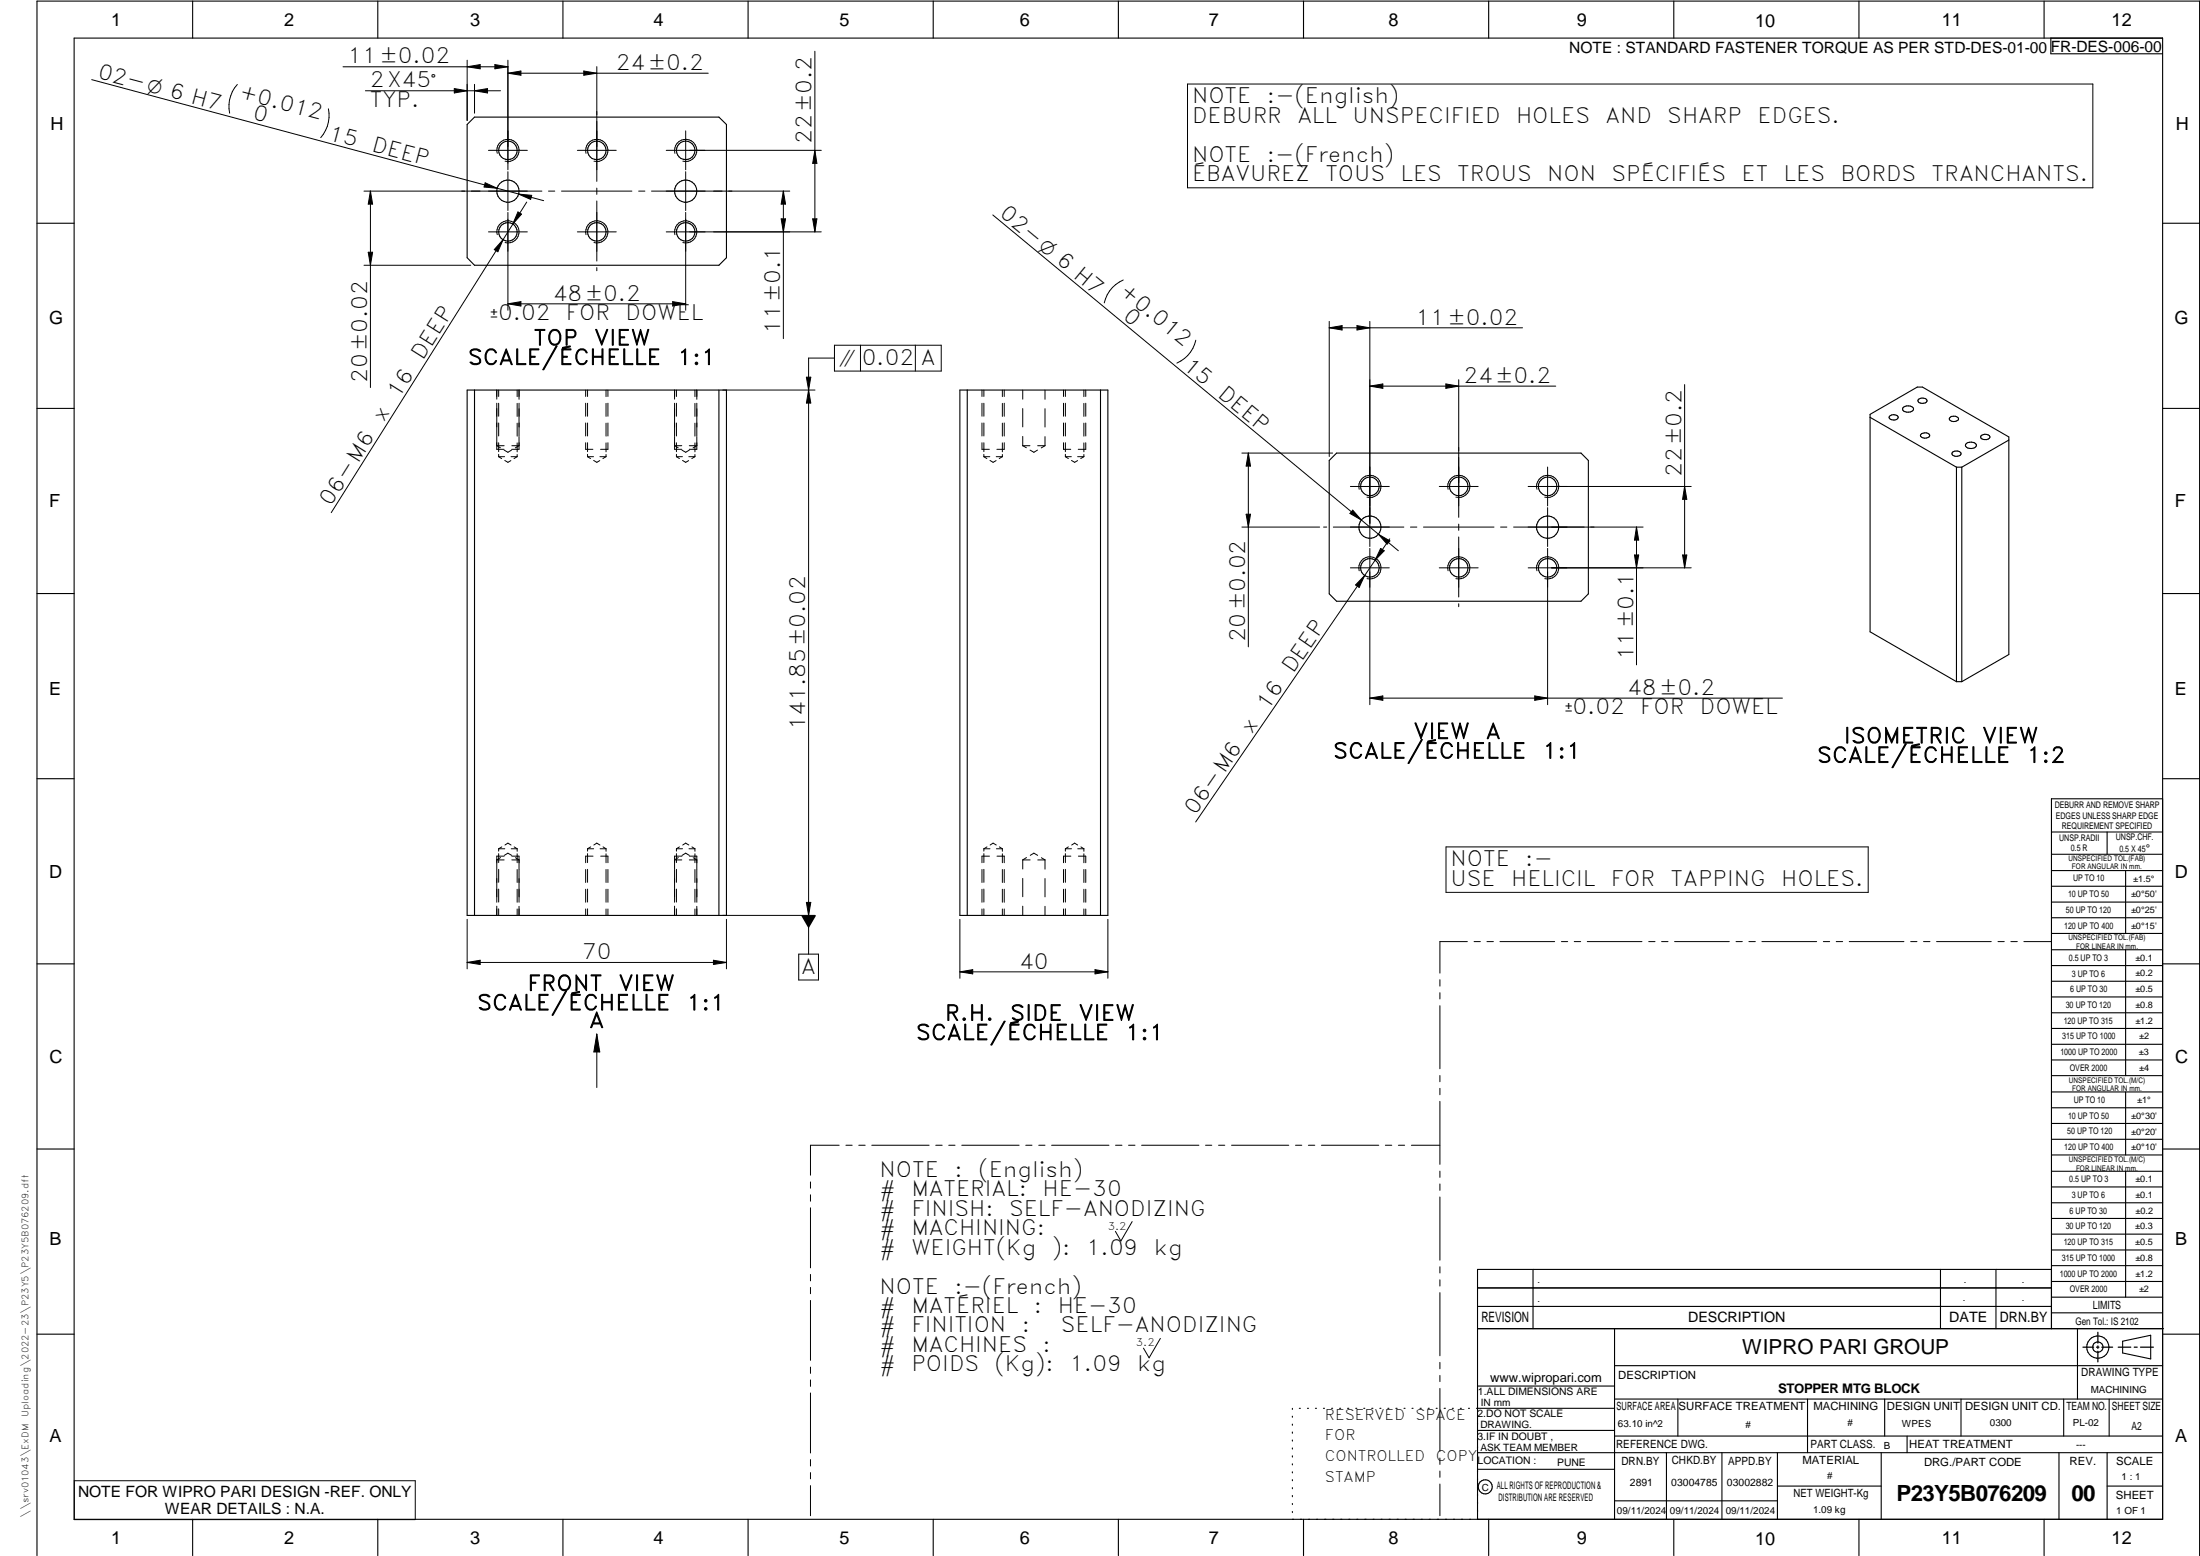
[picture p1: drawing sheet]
<svg xmlns="http://www.w3.org/2000/svg" width="594mm" height="420mm" viewBox="0 0 594 420" stroke-linecap="round" stroke-linejoin="round" font-family="sans-serif">
<g fill="none" stroke="#000" stroke-width=".3">
<path d="M20 10.3h564v400h-564zM52 .3v10M102 .3v10M152 .3v10M202 .3v10M252 .3v10M302 .3v10M352 .3v10M402 .3v10M452 .3v10M502 .3v10M552 .3v10"/>
<path d="M553.8 10.3v4.2h30.2M126.1 33.6l2-2h66l2.1 2v36l-2.1 2h-66l-2-2zM10 60.3h10M584 60.3h10M10 110.3h10M126.1 105.3h70.1v141.9h-70.1zM128.1 105.3v141.9M194.1 105.3v141.9M259.2 105.3h40v141.9h-40zM261.2 105.3v141.9M297.2 105.3v141.9M505 112.7l23.3 13.5"/>
<path d="M510.2 112.4a1.6 1.6 0 0 1 2.4 .2 1.32 1.32 0 0 1-1.2 .9 1.32 1.32 0 0 1-1.3-.8zM514 109.9a1.66 1.66 0 0 1 2.7 .7 1.95 1.95 0 0 1-2.9 .1v-.3zM518.2 107.7l.8-.2a1.06 1.06 0 0 1 1.4 .8 1.47 1.47 0 0 1-2.5-.1zM518.7 117.3a1.4 1.4 0 0 1 2.4 .4 1.51 1.51 0 0 1-2.5-.1zM526.7 112.6l.3-.2a1.28 1.28 0 0 1 1.9 .8 1.51 1.51 0 0 1-2.5-.1zM531 119.7a1.69 1.69 0 0 1 2.7 .7 1.79 1.79 0 0 1-3-.1zM534.9 117.7l.3-.2a1.66 1.66 0 0 1 2.1 .4 1.35 1.35 0 0 1-1.2 .9 1.35 1.35 0 0 1-1.3-.8zM542.5 118.8l-12.7 7.4M584 110.3h10M358.9 124.3l2-2h66l2 2v36.1l-2 1.9h-66l-2-1.9zM527.4 122l.4-.2a1.22 1.22 0 0 1 1.7 .8 1.47 1.47 0 0 1-2.4-.1zM528.3 126.2h1.5"/>
<path d="M528.3 126.2v57.9M529.8 126.2v57.9M10 160.3h10M584 160.3h10M528.3 184.1h1.5M528.3 184.1l-23.3-13.5v-58.7l12.7-7.4h1.4l23.4 13.5v58.7l-12.7 7.4M10 210.3h10M584 215.7h-30v143.1M584 210.3h10M554 224.7h30M554 230.7h30M554 235.1h30"/>
<path d="M554 239.3h30M569 224.7v6M574 235.1v17M554 243.6h30M554 247.8h30M554 252.1h30M554 256.5h30M574 256.5v33.9M10 260.3h10M554 260.7h30M554 265h30M554 269.2h30"/>
<path d="M554 273.5h30M554 277.7h30M584 260.3h10M554 282h30M554 286.2h30M554 290.4h30M554 294.9h30M554 299.1h30M574 294.9v17M10 310.3h10M554 303.4h30M554 307.6h30"/>
<path d="M554 311.9h30M554 316.3h30M574 316.3v34M584 310.3h10M554 320.5h30M554 324.8h30M554 329h30M554 333.2h30M554 337.5h30M399 358.8h185.2M399 352.8h155M399 347.8h155"/>
<path d="M414 342.8v16M436 358.8v51.5M524 342.8v16M539 342.8v16M554 341.8h30M554 346h30M554 350.3h30M554 354.5h30M554 342.8h-155v67.5M561 358.8v19M10 360.3h10M399 374.3h37"/>
<path d="M436 377.8h148M453.1 377.8v10M488.1 377.8v14.5M508.9 377.8v10M529.5 377.8v10M557.3 377.8v10M569.5 377.8v10M573.2 362.2l7.6-1.6v6.3l-7.6-1.6zM584 368.8h-148M584 360.3h10M349 380.3v.3M349 382.4v.3"/>
<path d="M349 384.6v.3M349 386.7v.3M349 388.8v.3M349 391v.3M349 393.1v.3M349 395.3v.3M349 397.4v.3M349 399.5v.3M350.9 380.3h.2M353.1 380.3h.2M355.2 380.3h.3M357.4 380.3h.3"/>
<path d="M359.6 380.3h.3M361.7 380.3h.3M363.9 380.3h.3M366.1 380.3h.3M368.3 380.3h.2M370.4 380.3h.3M372.6 380.3h.3M374.8 380.3h.3M376.9 380.3h.4M379.1 380.3h.3M381.3 380.3h.3M383.4 380.3h.4"/>
<path d="M385.6 380.3h.3M387.8 380.3h.3M390 380.3h.3M392.2 380.3h.3M394.3 380.3h.3M396.5 380.3h.3M398.7 380.3h37.3M399 396.7h37M399 392.3h185M399 386.2h37M436 387.8h148M450 392.3v18"/>
<path d="M465 392.3v18M480 392.3v18M508 392.3v18M515 387.8v4.5M556 392.3v18M569 392.3v18M52 410.3v9.7M102 410.3v9.7M152 410.3v9.7M202 410.3v9.7M252 410.3v9.7M302 410.3v9.7"/>
<path d="M349 401.7v.3M349 403.8v.4M349 406v.3M349 408.1v.3M352 410.3v9.7M402 410.3v9.7M436 405.3h44M452 410.3v9.7M480 401.3h28M502 410.3v9.7M552 410.3v9.7M569 401.3h15"/>
<path d="M10 420v-419.7h584v419.7"/>
<circle cx="137.2" cy="40.6" r="2.5"/>
<circle cx="137.2" cy="51.6" r="2.99"/>
<circle cx="161.1" cy="40.6" r="2.51"/>
<circle cx="185.1" cy="40.6" r="2.51"/>
<circle cx="185.2" cy="51.6" r="3"/>
<circle cx="137.2" cy="62.6" r="2.49"/>
<circle cx="161.2" cy="62.6" r="2.5"/>
<circle cx="185.2" cy="62.6" r="2.5"/>
<circle cx="369.9" cy="131.3" r="2.51"/>
<circle cx="393.9" cy="131.3" r="2.5"/>
<circle cx="417.9" cy="131.3" r="2.5"/>
<circle cx="369.9" cy="142.3" r="3"/>
<circle cx="369.9" cy="153.3" r="2.5"/>
<circle cx="393.9" cy="153.3" r="2.49"/>
<circle cx="417.9" cy="142.3" r="3"/>
<circle cx="417.9" cy="153.3" r="2.49"/>
<circle cx="566.5" cy="363.7" r="1.39"/>
<circle cx="566.5" cy="363.8" r="3"/>
<circle cx="401.1" cy="401.5" r="1.9"/>
</g>
<g fill="none" stroke="#000" stroke-width=".27">
<path d="M92.6 18h44.6M126.1 16.3v16.3M126.1 18l3.6-.6v1.2zM133.6 17.4l3.6 .6-3.6 .6zM137.2 16.3v29.5M137.2 19.8l3.5-.6v1.1zM137.2 19.8h54.1M157.6 19.2l3.6 .6-3.6 .5zM161.2 18v31M220 13.8v48.8M24.8 21.5l109.5 29.3M64.1 22.8a8.9 8.9 0 0 0-2.1 7.8"/>
<path d="M88.7 29.4a9.2 9.2 0 0 1-2.1 7.8M98.7 24.5h36.5M122.7 23.9l3.4 .6-3.4 .6zM128.1 24.5l3.5-.6v1.2zM128.1 22.8v7.8M185.2 35.3v10.5M320.7 22.7h244.4v28h-244.4zM100 51.6v53M100 51.6l.6 3.5h-1.2zM131 49.4l3.3 1.4-3.6-.3zM131.9 40.6h10.5M134.3 50.8l12.5 3.4"/>
<path d="M134.3 41.4a3 3 0 0 1 2.6-3.8 3 3 0 0 1 3.3 3.3 3 3 0 0 1-3.8 2.6M137.2 46.4v10.5M137.2 57.4v26.4M139.9 57.2l.9 .6-2.3 2.7zM140 52.4l3.6 .3-.3 1.1zM142.2 54.6l-52.8 83.8M146.3 51.6h-48M148.1 51.6h1.7M151.6 51.6h19M155.9 40.6h10.5M158.2 41.4a3 3 0 0 1 2.6-3.8 3 3 0 0 1 3.3 3.2 3 3 0 0 1-3.7 2.7M161.2 50.8v1.7"/>
<path d="M161.2 54.3v16.2M172.5 51.6h1.7M175.9 51.6h37.4M179.9 40.6h41.9M182.2 41.4a3 3 0 0 1 2.7-3.8 3 3 0 0 1 3.2 3.2 3 3 0 0 1-3.7 2.7M185.2 46.4v10.5M185.2 57.4v26.4M210.9 59.1h1.2l-.6 3.5zM211.5 51.6v39.8M211.5 51.6l.6 3.5h-1.2zM219.4 59.1h1.2l-.6 3.5zM220 40.6l.6 3.5h-1.2z"/>
<path d="M268.1 58l109.5 90.7M98.3 71.6h28.8M99.4 68.1h1.2l-.6 3.5zM131.9 62.6h10.5M134.3 63.4a2.99 2.99 0 0 1 2.6-3.8 2.99 2.99 0 0 1 3.2 3.3 2.99 2.99 0 0 1-3.7 2.6M135.8 64.7l-1.4 3.3-.9-.6zM155.9 62.6h10.5M158.2 63.4a3 3 0 0 1 2.6-3.8 3 3 0 0 1 3.3 3.2 3 3 0 0 1-3.7 2.7M161.2 72.3v.8M179.9 62.6h41.9M182.2 63.4a3 3 0 0 1 2.6-3.8 3 3 0 0 1 3.3 3.2 3 3 0 0 1-3.7 2.7M303.3 75.6a8.8 8.8 0 0 0-5.1 6.2"/>
<path d="M137.2 82l3.5-.6v1.2zM137.2 82h48M181.6 81.4l3.6 .6-3.6 .6zM225.3 96.7h-7v160.9M225.3 93.2h28.9v7h-28.9zM232.4 93.2v7M247.2 93.2v7M322.9 91.9a8.8 8.8 0 0 1-5.1 6.1M358.9 86.8v36.5M358.9 88.5l3.5-.6v1.2zM358.9 88.5h52.2M366.4 87.9l3.5 .6-3.5 .6z"/>
<path d="M369.9 86.8v60.8M134.1 117.9v3.4h2M134.1 105.3v2.5M134.1 108.9v8.8M134.7 105.3v1.8M134.7 108.9v3.5M134.7 114.2v3.5M134.7 119.5v2.5M139.7 105.3v1.8M139.7 108.9v3.5M139.7 114.3v3.5M139.7 119.6v2.4"/>
<path d="M140.2 117.9v3.4h-2M140.2 105.3v2.5M140.2 108.9v8.8M158.2 119.5v1.8h1.9M158.2 105.3v1.8M158.2 108.9v3.5M158.2 114.2v3.5M158.7 105.3v1.8M158.7 108.9v3.5M158.7 114.2v3.5M158.7 119.5v2.5M163.7 105.3v1.8"/>
<path d="M163.7 108.9v3.5M163.7 114.3v3.5M163.7 119.6v2.4M164.2 119.5v1.8h-2M164.2 105.3v1.8M164.2 108.9v3.5M164.2 114.2v3.5M182.2 117.9v3.4h1.9M182.2 105.3v2.5M182.2 108.9v8.8M182.7 105.3v1.8M182.7 108.9v3.5"/>
<path d="M182.7 114.2v3.5M182.7 119.5v2.5M187.7 105.3v1.8M187.7 108.9v3.5M187.7 114.3v3.5M187.7 119.6v2.4M188.2 117.9v3.4h-2.1M188.2 105.3v2.5M188.2 108.9v8.8M195.2 105.3h24.9M217.8 101.9h1.1l-.6 3.4zM218.3 105.3l.6 3.5h-1.1z"/>
<path d="M265.2 119.5v1.8h2M265.2 105.3v1.8M265.2 108.9v3.5M265.2 114.2v3.5M265.7 105.3v1.8M265.7 108.9v3.5M265.7 114.2v3.5M265.7 119.5v2.5M270.7 105.3v1.8M270.7 108.9v3.5M270.7 114.3v3.5M270.7 119.6v2.4"/>
<path d="M271.2 119.5v1.8h-2M271.2 105.3v1.8M271.2 108.9v3.5M271.2 114.2v3.5M276.2 105.3v2.5M276.2 110.3v5M276.2 117.9v2.5M282.2 105.3v2.5M282.2 110.4v4.9M282.2 117.9v2.5M287.2 119.5v1.8h1.9M287.2 105.3v1.8"/>
<path d="M287.2 108.9v3.5M287.2 114.2v3.5M287.7 105.3v1.8M287.7 108.9v3.5M287.7 114.2v3.5M287.7 119.5v2.5M292.7 105.3v1.8M292.7 108.9v3.5M292.7 114.3v3.5M292.7 119.6v2.4M293.2 119.5v1.8h-2M293.2 105.3v1.8"/>
<path d="M293.2 108.9v3.5M293.2 114.2v3.5M369.9 104.3l3.5-.6v1.2zM369.9 104.3h50.2M390.4 103.7l3.5 .6-3.5 .6zM393.9 102.5v37.2M454.9 103.8v49.5M134.7 122.7v.6M134.7 123.3h1.6M134.7 123.3l.8 .5M136.1 120.4h-2l1 .5M136.3 124.3l.9 .5 .8-.4"/>
<path d="M138 123.3h1.7M138.1 121.5l-.9 .6-1.1-.6M138.2 120.4h2l-1.1 .5M139.7 122.7v.6M139.7 123.3l-.9 .5M158.7 123.3h1.6M158.7 122.7v.6M158.7 123.3l.8 .5M160.3 124.3l.9 .5 .8-.4M162 123.3h1.7M163.7 122.7v.6M163.7 123.3l-.9 .5"/>
<path d="M182.7 123.3h1.6M182.7 123.3l.8 .5M182.7 122.7v.6M184.1 120.4h-1.9l.9 .5M184.3 124.3l.9 .5 .8-.4M186 123.3h1.7M186.1 121.5l-.9 .6-1.1-.6M186.1 120.4h2.1l-1.1 .5M187.7 123.3l-.9 .5M187.7 122.7v.6M265.7 123.3h1.6M265.7 123.3l.8 .5"/>
<path d="M265.7 122.7v.6M267.3 124.3l.9 .5 .8-.4M269 123.3h1.7M270.7 123.3l-.9 .5M270.7 122.7v.6M276.2 120.4h1.9M276.2 120.4l.9 .5M280.2 121.5l-1 .6-1-.6M280.2 120.4h2M282.2 120.4l-1 .5M287.7 123.3h1.6M287.7 123.3l.8 .5"/>
<path d="M287.7 122.7v.6M289.3 124.3l.9 .5 .8-.4M291 123.3h1.7M292.7 123.3l-.9 .5M292.7 122.7v.6M335.4 122.3h24.5M336.5 138.9h1.2l-.6 3.4zM337.1 122.3v52.4M337.1 122.3l.6 3.6h-1.2zM364.7 131.4h10.5M365.3 137.8l2.3 2.6-3.1-1.8zM367 132.1a3 3 0 0 1 2.7-3.8 3 3 0 0 1 3.2 3.3 3 3 0 0 1-3.8 2.6"/>
<path d="M388.7 131.4h10.5M391 132.1a3 3 0 0 1 2.7-3.7 3 3 0 0 1 3.2 3.2 3 3 0 0 1-3.8 2.6M412.7 131.4h44M415 132.1a3 3 0 0 1 2.7-3.7 3 3 0 0 1 3.2 3.2 3 3 0 0 1-3.8 2.6M417.9 137.1v10.5M417.9 126.1v10.5M454.9 131.4l.6 3.4h-1.1zM335.4 142.3h21M357.4 142.3h.9M360 142.3h19.1M364.7 153.3h10.5M367 154.1a3 3 0 0 1 2.7-3.8 3 3 0 0 1 3.2 3.3 3 3 0 0 1-3.8 2.7"/>
<path d="M368.5 155.4l-45.6 66.6M368.5 155.4l-1.5 3.2-1-.7zM369.9 148.1v42.2M372.2 144.3l3.1 1.7-.7 .9zM372.8 148.1l1 .6-2.5 2.6zM375.3 145.5l-6.8 9.9M380.9 142.3h1.7M384.4 142.3h19M388.7 153.3h10.5M391 154.1a3 3 0 0 1 2.7-3.7 3 3 0 0 1 3.2 3.2 3 3 0 0 1-3.8 2.7M393.9 141.5v1.7M393.9 145v16.2"/>
<path d="M405.2 142.3h1.7M408.7 142.3h35M412.7 153.3h44M415 154.1a3 3 0 0 1 2.7-3.7 3 3 0 0 1 3.2 3.2 3 3 0 0 1-3.8 2.7M417.9 148.1v42.2M441.4 149.9h1.1l-.6 3.4zM441.9 142.3l.6 3.5h-1.1zM441.9 142.3v37.2M454.4 149.9h1.1l-.6 3.4zM393.9 163v.8M369.9 188.5l3.5-.6v1.2zM369.9 188.5h111.4"/>
<path d="M414.4 187.9l3.5 .6-3.5 .6zM134.1 234.8v8.8M134.7 229.2h1.6M134.7 234.7v3.6M134.7 229.2v.6M134.7 230.5v2.4M135.2 231.6l-1.1 .6h2M135.5 228.7l-.8 .5M136.1 231.2h-2v3.5M136.2 231l1-.6 1 .6M136.3 228.2l.9-.5 .8 .5M138 229.2h1.7"/>
<path d="M138.2 231.2h2v3.5M138.8 228.7l.9 .5M139.2 231.6l1 .6h-2M139.7 234.8v3.5M139.7 229.2v.7M139.7 230.5v2.5M140.2 234.8v8.8M158.2 234.8v3.5M158.7 229.2h1.6M158.7 234.7v3.6M158.7 229.2v.6M158.7 230.5v2.4"/>
<path d="M159.5 228.7l-.8 .5M160.1 231.2h-1.9v1.8M160.4 228.2l.8-.5 .8 .5M162 229.2h1.7M162.2 231.2h2v1.8M162.8 228.7l.9 .5M163.7 234.8v3.5M163.7 229.2v.7M163.7 230.5v2.5M164.2 234.8v3.5M182.2 234.8v8.8M182.7 229.2h1.6"/>
<path d="M182.7 229.2v.6M182.7 230.5v2.4M182.7 234.7v3.6M183.2 231.6l-1 .6h1.9M183.5 228.7l-.8 .5M184.1 231.2h-1.9v3.5M184.2 231l1-.6 .9 .6M184.4 228.2l.8-.5 .8 .5M186 229.2h1.7M186.2 231.2h2v3.5M186.9 228.7l.8 .5M187.2 231.6l1 .6h-2.1"/>
<path d="M187.7 229.2v.7M187.7 230.5v2.5M187.7 234.8v3.5M188.2 234.8v8.8M265.2 234.8v3.5M265.7 229.2h1.6M265.7 229.2v.6M265.7 230.5v2.4M265.7 234.7v3.6M266.5 228.7l-.8 .5M267.2 231.2h-2v1.8M267.4 228.2l.8-.5 .8 .5"/>
<path d="M269.1 229.2h1.6M269.2 231.2h2v1.8M269.9 228.7l.8 .5M270.7 229.2v.7M270.7 230.5v2.5M270.7 234.8v3.5M271.2 234.8v3.5M276.2 232.2h2M276.2 232.2v2.5M276.2 237.2v4.9M277.2 231.6l-1 .6M278.2 231l1-.6 1 .6"/>
<path d="M280.2 232.2h2M281.2 231.6l1 .6M282.2 232.2v2.5M282.2 237.2v5M287.2 234.8v3.5M287.7 229.2h1.6M287.7 229.2v.6M287.7 230.5v2.4M287.7 234.7v3.6M288.5 228.7l-.8 .5M289.2 231.2h-2v1.8M289.4 228.2l.8-.5 .8 .5"/>
<path d="M291 229.2h1.7M291.2 231.2h2v1.8M291.9 228.7l.8 .5M292.7 229.2v.7M292.7 230.5v2.5M292.7 234.8v3.5M293.2 234.8v3.5M390.5 228.7h114v12.3h-114zM126.1 259.9l3.6-.6v1.1zM126.1 248.2v13.4M126.1 259.9h70.1M134.1 244.7v2.5"/>
<path d="M134.7 240.1v3.5M134.7 245.4v1.8M139.7 240.1v3.5M139.7 245.4v1.8M140.2 244.7v2.5M158.2 240.1v3.5M158.2 245.4v1.8M158.7 240.1v3.5M158.7 245.4v1.8M163.7 240.1v3.5M163.7 245.4v1.8M164.2 240.1v3.5"/>
<path d="M164.2 245.4v1.8M182.2 244.7v2.5M182.7 240.1v3.5M182.7 245.4v1.8M187.7 240.1v3.5M187.7 245.4v1.8M188.2 244.7v2.5M192.7 259.3l3.5 .6-3.5 .5zM195.2 247.2h24.9M196.2 248.2v13.4M215.7 257.6h5.3v7h-5.3zM217.8 243.7h1.1l-.6 3.5z"/>
<path d="M259.2 248.2v16M265.2 240.1v3.5M265.2 245.4v1.8M265.7 240.1v3.5M265.7 245.4v1.8M270.7 240.1v3.5M270.7 245.4v1.8M271.2 240.1v3.5M271.2 245.4v1.8M276.2 244.7v2.5M282.2 244.7v2.5M287.2 240.1v3.5"/>
<path d="M287.2 245.4v1.8M287.7 240.1v3.5M287.7 245.4v1.8M292.7 240.1v3.5M292.7 245.4v1.8M293.2 240.1v3.5M293.2 245.4v1.8M299.2 248.2v16M396.2 254.3h-7.4v8.5M398.1 254.3h1.6M401.5 254.3h1.8M405 254.3h14.8"/>
<path d="M421.6 254.3h1.7M425.1 254.3h1.7M428.6 254.3h14.8M445.2 254.3h1.7M448.7 254.3h1.7M452.2 254.3h14.8M468.8 254.3h1.7M472.3 254.3h1.7M475.8 254.3h14.8M492.4 254.3h1.7M495.8 254.3h1.8M499.4 254.3h14.7"/>
<path d="M516 254.3h1.6M519.4 254.3h1.8M522.9 254.3h14.8M539.5 254.3h1.7M543 254.3h1.7M546.5 254.3h7.4M161.2 279.2l.8 4.9h-1.6zM161.2 279.2v14.5M259.2 262.4l3.5-.6v1.2zM259.2 262.4h40M295.7 261.8l3.5 .6-3.5 .6zM388.8 264.5v1.8"/>
<path d="M388.8 268.1v1.6M388.8 271.6v17M388.8 290.4v1.7M388.8 293.9v1.7M388.8 297.4v17M218.9 319.2v1.6M226.6 309.2h-7.7v8.1M228.4 309.2h1.7M231.9 309.2h1.7M235.4 309.2h15.5M252.7 309.2h1.7M256.2 309.2h1.7"/>
<path d="M259.7 309.2h15.5M277 309.2h1.7M280.5 309.2h1.7M284 309.2h15.5M301.2 309.2h1.8M304.8 309.2h1.7M308.3 309.2h15.5M325.5 309.2h1.7M329.1 309.2h1.6M332.6 309.2h15.4M349.8 309.2h1.7M353.3 309.2h1.7"/>
<path d="M356.8 309.2h15.5M374.1 309.2h1.7M377.6 309.2h1.7M381.1 309.2h7.7M388.8 316.2v1.7M388.8 319.7v1.7M218.9 322.6v1.8M218.9 326.1v16.2M305.7 329.9l-3 5.2-1.5-2.6M388.8 323.2v17.1M218.9 344.1v1.8M218.9 347.6v1.7"/>
<path d="M218.9 351.2v16.1M388.8 342.1v1.6M388.8 345.6v1.7M388.8 349v17.1M218.9 369.1v1.7M218.9 372.6v1.8M218.9 376.1v16.2M313.3 361.4l-3 5.2-1.5-2.6M388.8 367.9v1.7M388.8 371.4v1.7M388.8 374.9v17M20.1 399.8h92v10.5h-92z"/>
<path d="M218.9 394.1v1.8M218.9 397.6v1.7M388.8 393.7v1.7M388.8 397.2v1.7M218.9 401.2v8.1M388.8 400.7v8.6"/>
</g>
<path d="M566.5 359.7v3M562.5 363.8h2.9M566.1 363.8h.7M566.5 363.4v.7M566.5 364.9v2.8M567.6 363.8h2.9M572 363.8h3.4M576.3 363.8h.8M578 363.8h3.5" fill="none" stroke="#000" stroke-width=".34"/>
<g fill="#000">
<path d="M126.1 18l3.6-.6v1.2zM133.6 17.4l3.6 .6-3.6 .6zM137.2 19.8l3.5-.6v1.1zM157.6 19.2l3.6 .6-3.6 .5zM122.7 23.9l3.4 .6-3.4 .6zM128.1 24.5l3.5-.6v1.2zM100 51.6l.6 3.5h-1.2zM131 49.4l3.3 1.4-3.6-.3zM139.9 57.2l.9 .6-2.3 2.7zM140 52.4l3.6 .3-.3 1.1zM210.9 59.1h1.2l-.6 3.5zM211.5 51.6l.6 3.5h-1.2z"/>
<path d="M219.4 59.1h1.2l-.6 3.5zM220 40.6l.6 3.5h-1.2zM99.4 68.1h1.2l-.6 3.5zM135.8 64.7l-1.4 3.3-.9-.6zM137.2 82l3.5-.6v1.2zM181.6 81.4l3.6 .6-3.6 .6zM358.9 88.5l3.5-.6v1.2zM366.4 87.9l3.5 .6-3.5 .6zM217.8 101.9h1.1l-.6 3.4zM218.3 105.3l.6 3.5h-1.1zM369.9 104.3l3.5-.6v1.2zM390.4 103.7l3.5 .6-3.5 .6z"/>
<path d="M337.1 122.3l.6 3.6h-1.2zM336.5 138.9h1.2l-.6 3.4zM365.3 137.8l2.3 2.6-3.1-1.8zM454.9 131.4l.6 3.4h-1.1zM368.5 155.4l-1.5 3.2-1-.7zM372.8 148.1l1 .6-2.5 2.6zM372.2 144.3l3.1 1.7-.7 .9zM441.9 142.3l.6 3.5h-1.1zM441.4 149.9h1.1l-.6 3.4zM454.4 149.9h1.1l-.6 3.4zM369.9 188.5l3.5-.6v1.2zM414.4 187.9l3.5 .6-3.5 .6z"/>
<path d="M217.8 243.7h1.1l-.6 3.5zM216.3 247.2h4.1l-2.1 3.5zM126.1 259.9l3.6-.6v1.1zM192.7 259.3l3.5 .6-3.5 .5zM259.2 262.4l3.5-.6v1.2zM295.7 261.8l3.5 .6-3.5 .6zM161.2 279.2l.8 4.9h-1.6z"/>
</g>
<g font-size="6">
<text x="512.1" y="405.2">P23Y5B076209</text>
<text x="559.4" y="405.2">00</text>
</g>
<g font-size="5.7">
<text x="93.8" y="17.1">11±0.02</text>
<text x="26.2" y="21" transform="rotate(15 26.2 21)">02-O 6 H7</text>
<text x="99.9" y="23.6">2X45v</text>
<text x="166.3" y="18.9">24±0.2</text>
<text x="64.3" y="26.5" transform="rotate(15 64.3 26.5)">+0.012</text>
<text x="99.9" y="28.9">TYP.</text>
<text x="321.9" y="27.9">NOTE</text>
<text x="342.1" y="27.9">:-(English)</text>
<text x="68" y="32.2" transform="rotate(15 68 32.2)">0</text>
<text x="321.9" y="33.2">DEBURR</text>
<text x="350.3" y="33.2">ALL</text>
<text x="365.2" y="33.2">UNSPECIFIED</text>
<text x="409.4" y="33.2">HOLES</text>
<text x="433.5" y="33.2">AND</text>
<text x="450.2" y="33.2">SHARP</text>
<text x="474.6" y="33.2">EDGES.</text>
<text x="88.5" y="37.7" transform="rotate(15 88.5 37.7)">15</text>
<text x="100.1" y="40.8" transform="rotate(15 100.1 40.8)">DEEP</text>
<text x="219.2" y="38.8" transform="rotate(-90 219.2 38.8)">22±0.2</text>
<text x="321.9" y="43.7">NOTE</text>
<text x="342.1" y="43.7">:-(French)</text>
<text x="321.9" y="48.9">ÉBAVUREZ</text>
<text x="357.9" y="48.9">TOUS</text>
<text x="378.2" y="48.9">LES</text>
<text x="393.5" y="48.9">TROUS</text>
<text x="417.8" y="48.9">NON</text>
<text x="435.2" y="48.9">SPÉCIFIÉS</text>
<text x="470.2" y="48.9">ET</text>
<text x="481.6" y="48.9">LES</text>
<text x="497" y="48.9">BORDS</text>
<text x="521.6" y="48.9">TRANCHANTS.</text>
<text x="269.6" y="58.2" transform="rotate(40 269.6 58.2)">02-O 6 H7</text>
<text x="149.3" y="81.2">48±0.2</text>
<text x="302" y="79.1" transform="rotate(40 302 79.1)">+0.012</text>
<text x="152.8" y="86.4">FOR</text>
<text x="168.9" y="86.4">DOWEL</text>
<text x="302.9" y="85.8" transform="rotate(40 302.9 85.8)">0</text>
<text x="382.2" y="87.6">11±0.02</text>
<text x="144.1" y="93.2">TOP</text>
<text x="160.5" y="93.2">VIEW</text>
<text x="210.6" y="90.2" transform="rotate(-90 210.6 90.2)">11±0.1</text>
<text x="114.2" y="97.5" transform="rotate(-58 114.2 97.5)">DEEP</text>
<text x="126.4" y="98.5">SCALE/ÉCHELLE</text>
<text x="182.9" y="98.5">1:1</text>
<text x="232.7" y="98.5">0.02 A</text>
<text x="319.3" y="99.3" transform="rotate(40 319.3 99.3)">15</text>
<text x="99.1" y="103.4" transform="rotate(-90 99.1 103.4)">20±0.02</text>
<text x="107.7" y="107.7" transform="rotate(-58 107.7 107.7)">16</text>
<text x="328.6" y="107" transform="rotate(40 328.6 107)">DEEP</text>
<text x="395.2" y="103.4">24±0.2</text>
<text x="103.6" y="114.3" transform="rotate(-58 103.6 114.3)">x</text>
<text x="454.1" y="128.8" transform="rotate(-90 454.1 128.8)">22±0.2</text>
<text x="89.4" y="136.9" transform="rotate(-58 89.4 136.9)">06-M6</text>
<text x="336.2" y="173.4" transform="rotate(-90 336.2 173.4)">20±0.02</text>
<text x="441.1" y="178.3" transform="rotate(-90 441.1 178.3)">11±0.1</text>
<text x="349.2" y="182.1" transform="rotate(-56 349.2 182.1)">DEEP</text>
<text x="439.4" y="187.7">48±0.2</text>
<text x="217.5" y="197.1" transform="rotate(-90 217.5 197.1)">141.85±0.02</text>
<text x="342.3" y="192.1" transform="rotate(-56 342.3 192.1)">16</text>
<text x="442.9" y="192.9">FOR</text>
<text x="459" y="192.9">DOWEL</text>
<text x="337.9" y="198.5" transform="rotate(-56 337.9 198.5)">x</text>
<text x="381.7" y="199.5">VIEW</text>
<text x="401.2" y="199.5">A</text>
<text x="497.9" y="200.7">ISOMETRIC</text>
<text x="535.3" y="200.7">VIEW</text>
<text x="360" y="204.8">SCALE/ÉCHELLE</text>
<text x="416.5" y="204.8">1:1</text>
<text x="490.7" y="205.9">SCALE/ÉCHELLE</text>
<text x="547.3" y="205.9">1:2</text>
<text x="322.8" y="220.5" transform="rotate(-56 322.8 220.5)">06-M6</text>
<text x="391.7" y="233.9">NOTE</text>
<text x="411.9" y="233.9">:-</text>
<text x="391.7" y="239.2">USE</text>
<text x="408.1" y="239.2">HELICIL</text>
<text x="435" y="239.2">FOR</text>
<text x="451.1" y="239.2">TAPPING</text>
<text x="481" y="239.2">HOLES.</text>
<text x="157.2" y="259">70</text>
<text x="216.4" y="262.9">A</text>
<text x="275.2" y="261.5">40</text>
<text x="142.4" y="267.5">FRONT</text>
<text x="167" y="267.5">VIEW</text>
<text x="128.9" y="272.8">SCALE/ÉCHELLE</text>
<text x="185.4" y="272.8">1:1</text>
<text x="255.2" y="275.5">R.H.</text>
<text x="272.8" y="275.5">SIDE</text>
<text x="291.3" y="275.5">VIEW</text>
<text x="159.1" y="277.5">A</text>
<text x="247.3" y="280.8">SCALE/ÉCHELLE</text>
<text x="303.9" y="280.8">1:1</text>
<text x="237.5" y="317.8">NOTE</text>
<text x="257.7" y="317.8">:</text>
<text x="264.1" y="317.8">(English)</text>
<text x="237.5" y="323">#</text>
<text x="246.1" y="323">MATERIAL:</text>
<text x="281.5" y="323">HE-30</text>
<text x="237.5" y="328.3">#</text>
<text x="246.1" y="328.3">FINISH:</text>
<text x="272.5" y="328.3">SELF-ANODIZING</text>
<text x="237.5" y="333.5">#</text>
<text x="246.1" y="333.5">MACHINING:</text>
<text x="237.5" y="338.8">#</text>
<text x="246.1" y="338.8">WEIGHT(Kg</text>
<text x="284" y="338.8">):</text>
<text x="293.3" y="338.8">1.09</text>
<text x="311.6" y="338.8">kg</text>
<text x="237.5" y="349.3">NOTE</text>
<text x="257.7" y="349.3">:-(French)</text>
<text x="237.5" y="354.5">#</text>
<text x="237.5" y="359.8">#</text>
<text x="246.1" y="354.5">MATÉRIEL</text>
<text x="246.1" y="359.8">FINITION</text>
<text x="275.9" y="359.8">:</text>
<text x="279.2" y="354.5">:</text>
<text x="285.6" y="354.5">HE-30</text>
<text x="286.5" y="359.8">SELF-ANODIZING</text>
<text x="237.5" y="365">#</text>
<text x="246.1" y="365">MACHINES</text>
<text x="281.5" y="365">:</text>
<text x="237.5" y="370.3">#</text>
<text x="246.1" y="370.3">POIDS</text>
<text x="268.5" y="370.3">(Kg):</text>
<text x="288.8" y="370.3">1.09</text>
<text x="307.1" y="370.3">kg</text>
</g>
<text font-size="5.6" x="470.5" y="365.5">WIPRO PARI GROUP</text>
<g font-size="5.4">
<text x="132.4" y="86.4">u0.02</text>
<text x="226.6" y="98.5">i</text>
<text x="422.5" y="192.9">u0.02</text>
</g>
<g font-size="4.9">
<text x="30" y="6.9">1</text>
<text x="76.7" y="6.9">2</text>
<text x="127" y="6.9">3</text>
<text x="176.5" y="6.9">4</text>
<text x="226.7" y="6.9">5</text>
<text x="275.4" y="6.9">6</text>
<text x="326.4" y="6.9">7</text>
<text x="375" y="6.9">8</text>
<text x="425.8" y="6.9">9</text>
<text x="473.9" y="7.3">10</text>
<text x="524.3" y="6.9">11</text>
<text x="570.2" y="6.9">12</text>
<text x="13.6" y="35.1">H</text>
<text x="587.6" y="35.1">H</text>
<text x="13.2" y="87.5">G</text>
<text x="587.2" y="87.5">G</text>
<text x="13.2" y="137">F</text>
<text x="587.2" y="137">F</text>
<text x="13.2" y="187.6">E</text>
<text x="587.2" y="187.6">E</text>
<text x="13.2" y="237">D</text>
<text x="587.2" y="237">D</text>
<text x="13.4" y="287.1">C</text>
<text x="587.4" y="287.1">C</text>
<text x="13.4" y="336.2">B</text>
<text x="587.4" y="336.2">B</text>
<text x="13.4" y="389.3">A</text>
<text x="587.4" y="389.3">A</text>
<text x="30" y="416.9">1</text>
<text x="76.7" y="416.9">2</text>
<text x="127" y="416.9">3</text>
<text x="176.5" y="416.9">4</text>
<text x="226.7" y="416.9">5</text>
<text x="275.4" y="416.9">6</text>
<text x="326.4" y="416.9">7</text>
<text x="375" y="416.9">8</text>
<text x="425.8" y="416.9">9</text>
<text x="473.9" y="417.3">10</text>
<text x="524.3" y="416.9">11</text>
<text x="570.2" y="416.9">12</text>
</g>
<g font-size="4.2">
<text x="423.7" y="14.3">NOTE : STANDARD FASTENER TORQUE AS PER STD-DES-01-00</text>
<text x="553.8" y="14">FR-DES-006-00</text>
<text x="21.1" y="404.3">NOTE FOR WIPRO PARI DESIGN -REF. ONLY</text>
<text x="44.5" y="408.8">WEAR DETAILS : N.A.</text>
</g>
<g font-size="3.9">
<text x="400" y="357.1">REVISION</text>
<text x="455.9" y="357.1">DESCRIPTION</text>
<text x="526.4" y="357.1">DATE</text>
<text x="540" y="357.1">DRN.BY</text>
<text x="357.8" y="383.3">RESERVED</text>
<text x="382.3" y="383.3">SPACE</text>
<text x="357.8" y="388.9">FOR</text>
<text x="357.8" y="394.5">CONTROLLED</text>
<text x="387.8" y="394.5">COPY</text>
<text x="357.8" y="400">STAMP</text>
</g>
<text font-size="3.6" x="480.1" y="376.1">STOPPER MTG BLOCK</text>
<text font-size="3.5" x="402.4" y="373.3">www.wipropari.com</text>
<g font-size="3.1">
<text x="565.1" y="353.5">LIMITS</text>
<text x="562" y="371.7">DRAWING TYPE</text>
<text x="437" y="372.3">DESCRIPTION</text>
<text x="436.5" y="380.8">SURFACE AREA</text>
<text x="453.3" y="380.8">SURFACE TREATMENT</text>
<text x="489.7" y="380.8">MACHINING</text>
<text x="509.5" y="380.8">DESIGN UNIT</text>
<text x="530.6" y="380.8">DESIGN UNIT CD.</text>
<text x="558" y="380.6">TEAM NO.</text>
<text x="570.3" y="380.7">SHEET SIZE</text>
<text x="575.6" y="386.1">A2</text>
<text x="436.4" y="391.1">REFERENCE DWG.</text>
<text x="437.8" y="395.5">DRN.BY</text>
<text x="451.4" y="395.4">CHKD.BY</text>
<text x="466.6" y="395.5">APPD.BY</text>
<text x="486.7" y="395.4">MATERIAL</text>
<text x="488.9" y="390.9">PART CLASS.</text>
<text x="515.6" y="390.9">HEAT TREATMENT</text>
<text x="519.6" y="395.9">DRG./PART CODE</text>
<text x="558.9" y="395.5">REV.</text>
<text x="571.4" y="395.6">SCALE</text>
<text x="484.3" y="404.2">NET WEIGHT-Kg</text>
<text x="571.4" y="404.7">SHEET</text>
</g>
<text font-size="3" x="579.5" y="230.1">°</text>
<g font-size="2.8">
<text x="299.1" y="332.1">3.2</text>
<text x="560.4" y="357.7">Gen Tol.: IS 2102</text>
<text x="306.7" y="363.6">3.2</text>
<text x="399.1" y="376.6">1.ALL DIMENSIONS ARE</text>
<text x="399" y="382.7">2.DO NOT SCALE</text>
<text x="399" y="388.7">3.IF IN DOUBT ,</text>
<text x="399" y="395.4">LOCATION :</text>
<text x="420.5" y="396">PUNE</text>
<text x="404.2" y="402">ALL RIGHTS OF REPRODUCTION &amp;</text>
<text x="440.1" y="401.2">2891</text>
<text x="451.3" y="401.2">03004785</text>
<text x="466.3" y="401.2">03002882</text>
<text x="404.7" y="405.4">DISTRIBUTION ARE RESERVED</text>
</g>
<g font-size="2.7">
<text x="564.6" y="376.2">MACHINING</text>
<text x="399.9" y="379.7">IN mm</text>
<text x="399.7" y="385.7">DRAWING.</text>
<text x="436.9" y="385.4">63.10 in^2</text>
<text x="471.4" y="385.5">#</text>
<text x="498.9" y="385">#</text>
<text x="513.6" y="385.3">WPES</text>
<text x="537.3" y="385.1">0300</text>
<text x="559.7" y="385.1">PL-02</text>
<text x="399.7" y="391.8">ASK TEAM MEMBER</text>
<text x="508.7" y="391.2">B</text>
<text x="560.6" y="391.1">---</text>
<text x="493.4" y="399.5">#</text>
<text x="572.8" y="399.7">1 : 1</text>
<text x="400.1" y="402.5">C</text>
<text x="436.6" y="408.7">09/11/2024</text>
<text x="450.9" y="408.8">09/11/2024</text>
<text x="466" y="408.9">09/11/2024</text>
<text x="489.6" y="408.5">1.09 kg</text>
<text x="571.4" y="408.7">1 OF 1</text>
</g>
<g font-size="2.5">
<text x="554.9" y="218.3">DEBURR AND REMOVE SHARP</text>
<text x="555.2" y="221">EDGES UNLESS SHARP EDGE</text>
<text x="556.1" y="227.1">UNSP.RADII</text>
<text x="556.8" y="223.8">REQUIREMENT SPECIFIED</text>
<text x="571.4" y="226.9">UNSP.CHF.</text>
<text x="559.2" y="229.9">0.5 R</text>
<text x="572.3" y="230.1">0.5 X 45</text>
<text x="559.8" y="238">UP TO 10</text>
<text x="576.1" y="238.1">±1.5°</text>
<text x="558.5" y="242.2">10 UP TO 50</text>
<text x="575.5" y="242.3">±0°50'</text>
<text x="557.4" y="250.7">120 UP TO 400</text>
<text x="557.9" y="246.5">50 UP TO 120</text>
<text x="575.5" y="250.7">±0°15'</text>
<text x="575.5" y="246.5">±0°25'</text>
<text x="558.7" y="259.4">0.5 UP TO 3</text>
<text x="559.5" y="263.7">3 UP TO 6</text>
<text x="576.6" y="263.6">±0.2</text>
<text x="576.6" y="259.4">±0.1</text>
<text x="559" y="267.9">6 UP TO 30</text>
<text x="576.6" y="267.9">±0.5</text>
<text x="557.8" y="272.2">30 UP TO 120</text>
<text x="576.6" y="272.2">±0.8</text>
<text x="556.9" y="280.7">315 UP TO 1000</text>
<text x="557.3" y="276.4">120 UP TO 315</text>
<text x="576.6" y="276.4">±1.2</text>
<text x="577.7" y="280.7">±2</text>
<text x="556.4" y="284.9">1000 UP TO 2000</text>
<text x="577.6" y="284.9">±3</text>
<text x="558.9" y="289.2">OVER 2000</text>
<text x="577.7" y="289.3">±4</text>
<text x="560" y="297.9">UP TO 10</text>
<text x="577.1" y="297.9">±1°</text>
<text x="558.5" y="302.1">10 UP TO 50</text>
<text x="575.5" y="302.1">±0°30'</text>
<text x="557.4" y="310.6">120 UP TO 400</text>
<text x="558.2" y="306.3">50 UP TO 120</text>
<text x="575.5" y="310.6">±0°10'</text>
<text x="575.5" y="306.4">±0°20'</text>
<text x="558.8" y="319.2">0.5 UP TO 3</text>
<text x="559.4" y="323.4">3 UP TO 6</text>
<text x="576.6" y="319.2">±0.1</text>
<text x="576.6" y="323.5">±0.1</text>
<text x="558.9" y="327.7">6 UP TO 30</text>
<text x="576.7" y="327.7">±0.2</text>
<text x="557.8" y="332">30 UP TO 120</text>
<text x="576.6" y="332">±0.3</text>
<text x="556.8" y="340.5">315 UP TO 1000</text>
<text x="557.3" y="336.3">120 UP TO 315</text>
<text x="576.6" y="336.3">±0.5</text>
<text x="576.6" y="340.5">±0.8</text>
<text x="415.2" y="346.4">.</text>
<text x="530.3" y="346.5">.</text>
<text x="545.9" y="346.4">.</text>
<text x="556.2" y="344.7">1000 UP TO 2000</text>
<text x="576.6" y="344.7">±1.2</text>
<text x="415.2" y="351.5">.</text>
<text x="530" y="351.3">.</text>
<text x="545.9" y="351.4">.</text>
<text x="558.9" y="349">OVER 2000</text>
<text x="577.6" y="349">±2</text>
</g>
<g font-size="2.4">
<text x="7.7" y="382.7" transform="rotate(-90 7.7 382.7)">Uploading\2022-23\P23Y5\P23Y5B076209.dft</text>
<text x="7.7" y="409.8" transform="rotate(-90 7.7 409.8)">\\srv01043\ExDM</text>
</g>
<g font-size="2.1">
<text x="558.5" y="232.4">UNSPECIFIED TOL.(FAB)</text>
<text x="559.5" y="234.7">FOR ANGULAR IN mm.</text>
<text x="558.6" y="253.9">UNSPECIFIED TOL.(FAB)</text>
<text x="560.7" y="256.3">FOR LINEAR IN mm.</text>
<text x="558.7" y="292.3">UNSPECIFIED TOL.(M/C)</text>
<text x="559.6" y="294.7">FOR ANGULAR IN mm.</text>
<text x="558.7" y="313.7">UNSPECIFIED TOL.(M/C)</text>
<text x="560.6" y="316.1">FOR LINEAR IN mm.</text>
</g>
</svg>
